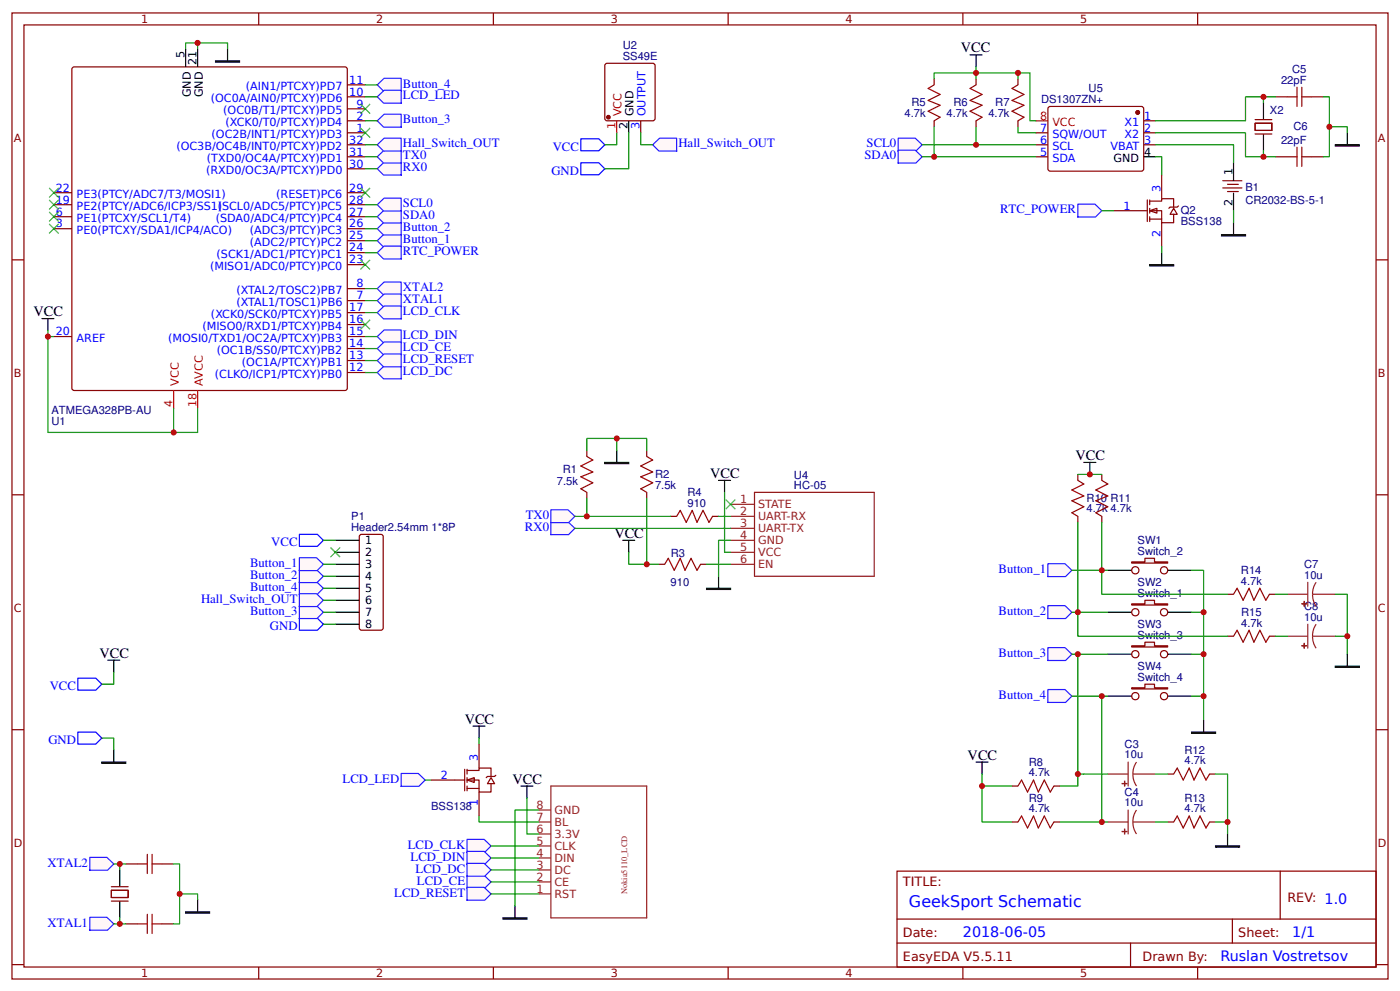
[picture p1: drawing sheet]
<svg xmlns="http://www.w3.org/2000/svg" width="309mm" height="219mm" viewBox="0 0 309 219" stroke-linecap="round" stroke-linejoin="round" font-family="sans-serif">
<g fill="none" stroke="#800" stroke-width=".26">
<path d="M2.6 2.9h304.1v213.2h-304.1zM5.3 5.5h298.7v208h-298.7zM57.1 2.9v2.6M76.7 18.7h4M109 2.9v2.6M160.9 2.9v2.6M206.4 17.4v1.3M212.7 2.9v2.6M215.6 17.4v1.3M224.9 17.4v1.3M264.6 2.9v2.6M76.7 29.3h4"/>
<path d="M76.7 26.7h4M76.7 24h4M76.7 21.4h4M76.7 37.3h4M76.7 34.6h4M76.7 32h4M206.4 26.7v1.3M215.6 26.7v1.3M224.9 26.7v1.3M228.9 29.3h2.6M228.9 34.6h2.6M228.9 32h2.6"/>
<path d="M231.6 23.8l.4-.3 20.4 .1 .3 .4-.1 13.5-.5 .3-20.3-.1-.3-.4zM252.7 29.3h2.6M252.7 26.7h2.6M252.7 32h2.6M270.1 39.9h4.3M277.3 27.2h3.7v1.6h-3.7zM277.3 29.6h3.7M277.3 26.4h3.7M281.8 21.4h2.6M281.8 34.6h2.6M289.7 21.4h2.7M289.7 34.6h2.7"/>
<path d="M2.6 57.4h2.7M11.9 50.5h4M11.9 47.8h4M11.9 42.5h4M11.9 45.2h4M76.7 50.5h4M76.7 47.8h4M76.7 42.5h4M76.7 58.4h4M76.7 55.8h4M76.7 53.1h4M76.7 45.2h4"/>
<path d="M270.1 41.5h4.3M271.2 40.7h2.4M271.2 42.3h2.4M304 57.4h2.7M11.9 74.3h4M76.7 66.4h4M76.7 63.7h4M76.7 74.3h4M76.7 79.6h4M76.7 76.9h4M76.7 71.6h4M76.7 69h4"/>
<path d="M76.7 82.2h4M129.6 99.4v1.4M142.9 99.4v1.4M2.6 109.2h2.7M129.6 108.7v1.3M142.9 108.7v1.3M148.2 114h1.3M157.4 114h1.3M238.1 104.7v1.3M238.1 114v1.3M243.4 104.7v1.3M243.4 114v1.3"/>
<path d="M304 109.2h2.7M145.5 124.6h1.3M154.8 124.6h1.3M2.6 161.1h2.7M223.6 173.5h1.3M232.8 173.5h1.4M304 161.1h2.7M24.6 196.5h3.7v1.6h-3.7zM24.6 195.7h3.7M24.6 198.9h3.7M27.8 190.7h2.6M35.7 190.7h2.7"/>
<path d="M198.2 192.3h105.8v21.2h-105.8zM223.6 181.5h1.3M232.8 181.5h1.4M282.8 192.3v10.6M2.6 212.9h2.7M27.8 203.9h2.6M35.7 203.9h2.7M57.1 213.5v2.6M109 213.5v2.6M160.9 213.5v2.6M198.2 202.9h105.8M198.2 208.2h105.8"/>
<path d="M212.7 213.5v2.6M249.8 208.2v5.3M264.6 213.5v2.6M272.3 202.9v5.3M304 212.9h2.7"/>
</g>
<path d="M16.1 14.8h60.1l.5 .2v70.7l-.2 .4-60.1 .1-.5-.3v-70.6z" fill="none" stroke="#840000" stroke-width=".26"/>
<path d="M228.9 26.7h2.6M38.4 86.2v4M43.7 86.2v4" fill="none" stroke="#f00" stroke-width=".26"/>
<g fill="none" stroke="#000" stroke-width=".26">
<path d="M41 10.8v4M43.7 10.8v4M50.3 10.8v2.6M214.3 12.1h2.7M215.6 12.1v2.7M252.7 34.6h2.6M272.5 35.9v4M279.1 22.7v3.7M279.1 29.6v3.7M297.7 29.3v2.7M272.5 42.5v4M272.5 49.2v2.6"/>
<path d="M9.3 70.3h2.6M10.6 70.3v2.7M136.3 99.4v2.7M137.6 119.3h2.6M138.9 119.3v2.6M158.7 106h2.7M160.1 106v2.7M158.7 127.2v2.7M244.7 125.9h5.3M258 125.9h5.3M23.8 145.7h2.7M25.1 145.7v2.7"/>
<path d="M25.1 165.6v2.6M115.1 173.5h2.6M116.4 173.5v2.7M26.5 192v3.7M26.5 198.9v3.7M43.7 198.6v2.7M113.8 200v2.6"/>
</g>
<circle cx="251.4" cy="24.8" r=".4" fill="#800" stroke="#800" stroke-width=".26"/>
<g fill="none" stroke="#8d2323" stroke-width=".26">
<path d="M161.4 116.6h5.3M161.4 114h5.3M161.4 111.3h5.3M161.4 119.3h5.3M166.7 108.7h26.4v18.5h-26.4zM161.4 124.6h5.3M161.4 121.9h5.3M284.4 131.2h4.5M288.9 128.5v5.3M288.9 137.8v5.3M290 131.2l.2 1.4 .6 1.2M290 131.2h5"/>
<path d="M290.8 137.8l-.6 1.3-.2 1.3M290.8 128.5l-.6 1.3-.2 1.4M284.4 140.4h4.5M290 140.4l.2 1.4 .6 1.3M290 140.4h5M119.1 178.8h2.6M121.7 173.5h21.2v29.1h-21.2zM244.7 170.9h4.5M249.2 168.2v5.3M249.2 178.8v5.3M250.3 170.9l.2 1.4 .6 1.2M250.3 170.9h5"/>
<path d="M251.1 178.8l-.6 1.3-.2 1.4M251.1 168.2l-.6 1.3-.2 1.4M119.1 197.3h2.6M119.1 194.7h2.6M119.1 192h2.6M119.1 189.4h2.6M119.1 181.5h2.6M119.1 186.7h2.6M119.1 184.1h2.6M244.7 181.5h4.5M250.3 181.5l.2 1.3 .6 1.3M250.3 181.5h5"/>
</g>
<g fill="none" stroke="#a00000" stroke-width=".26">
<path d="M206.4 18.7l-1.3 .8 2.6 1.3-2.6 1.4 2.6 1-2.6 1.4 2.6 1.3-1.3 .8M215.6 18.7l-1.3 .8 2.7 1.3-2.7 1.4 2.7 1-2.7 1.4 2.7 1.3-1.4 .8M224.9 18.7l-1.3 .8 2.6 1.3-2.6 1.4 2.6 1-2.6 1.4 2.6 1.3-1.3 .8M286.5 19.3v4.2M287.6 19.3v4.2M284.4 34.6h2.1M284.4 21.4h2.1M286.5 32.5v4.2M287.6 34.6h2.1M287.6 32.5v4.2M287.6 21.4h2.1M129.6 100.8l1.4 .7-2.7 1.4 2.7 1.3-2.7 1.1 2.7 1.3-2.7 1.3 1.3 .8"/>
<path d="M142.9 100.8l1.3 .7-2.6 1.4 2.6 1.3-2.6 1.1 2.6 1.3-2.6 1.3 1.3 .8M149.5 114l.8-1.3 1.3 2.6 1.3-2.6 1.1 2.6 1.3-2.6 1.3 2.6 .8-1.3M238.1 106l1.3 .8-2.6 1.4 2.6 1.3-2.6 1 2.6 1.4-2.6 1.3 1.3 .8M243.4 106l1.3 .8-2.6 1.4 2.6 1.3-2.6 1 2.6 1.4-2.6 1.3 1.3 .8M146.8 124.6l.8-1.4 1.4 2.7 1.3-2.7 1 2.7 1.4-2.7 1.3 2.7 .8-1.3M224.9 173.5l.8-1.3 1.3 2.6 1.3-2.6 1.1 2.6 1.3-2.6 1.3 2.6 .8-1.3M30.4 190.7h2.1M32.5 188.6v4.2M33.6 188.6v4.2M33.6 190.7h2.1M224.9 181.5l.8-1.4 1.3 2.7 1.3-2.7 1.1 2.7 1.3-2.7 1.3 2.7 .8-1.3M30.4 203.9h2.1"/>
<path d="M32.5 201.8v4.3M33.6 201.8v4.3M33.6 203.9h2.1"/>
</g>
<g fill="#8d2323" stroke="#8d2323" stroke-width=".26">
<path d="M248.4 183l.1 1.1z"/>
<path d="M247.9 183.5l1.1 .1z"/>
<path d="M248.4 172.5l.1 1z"/>
<path d="M247.9 173h1.1z"/>
<path d="M288.1 142l.1 1.1z"/>
<path d="M287.6 142.5l1.1 .1z"/>
<path d="M288.1 132.8l.1 1z"/>
<path d="M287.6 133.3h1.1z"/>
</g>
<path d="M47.6 13.4h5.3v.3h-5.3zM295 32h5.3v.2h-5.3zM269.9 51.8h5.3v.3h-5.3zM133.6 102.1h5.3v.2h-5.3zM156.1 129.9h5.3v.2h-5.3zM22.5 168.2h5.3v.3h-5.3zM41 201.3h5.3v.3h-5.3zM111.1 202.6h5.3v.3h-5.3z" fill="#000" stroke="#000" stroke-width=".26"/>
<g fill="none" stroke="#080" stroke-width=".26">
<path d="M43.7 10.8v-1.3h6.6v1.3M43.7 9.5h-2.7v1.3M206.4 17.4v-1.3h9.2v1.3M215.6 14.8v1.3h9.3v1.3M224.9 16.1h2.6v10.6h1.4M206.4 28v6.6h22.5M215.6 28v4h13.3M224.9 28v1.3h4M255.3 32h17.2v3.9M279.1 33.3v1.3h2.7M281.8 21.4h-2.7v1.3M292.4 21.4h1.3v13.2h-1.3"/>
<path d="M293.7 28h4v1.3M10.6 73v1.3h1.3M10.6 74.3v21.2h27.8v-5.3M43.7 90.2v5.3h-5.3M129.6 99.4v-2.6h13.3v2.6M129.6 110v4h18.6M142.9 110v14.6h2.6M158.7 114h2.7M160.1 108.7v13.2h1.3M161.4 119.3h-2.7v7.9M156.1 124.6h5.3M116.4 176.2v7.9h2.7"/>
<path d="M119.1 178.8h-5.3v21.2M27.8 190.7h-1.3v1.3M38.4 190.7h1.3v13.2h-1.3M39.7 197.3h4v1.3M26.5 202.6v1.3h1.3"/>
</g>
<g fill="#000" stroke="#3c3" stroke-width=".26">
<path d="M10.8 46.8l2.2 2.1zM13 46.8l-2.2 2.1z"/>
<path d="M10.8 49.4l2.2 2.1zM13 49.4l-2.2 2.1z"/>
<path d="M10.8 44.1l2.2 2.1zM13 44.1l-2.2 2.1z"/>
<path d="M10.8 41.5l2.2 2.1zM13 41.5l-2.2 2.1z"/>
<path d="M160.3 110.3l2.2 2.1zM162.5 110.3l-2.2 2.1z"/>
</g>
<path d="M250 124h2.9v-.8h2.2v.8h2.9v.3h-8z" fill="#efefef" stroke="#800" stroke-width=".26"/>
<g fill="none" stroke="#800" stroke-width=".26">
<circle cx="250.8" cy="125.9" r=".8"/>
<circle cx="257.2" cy="125.9" r=".8"/>
</g>
<path d="M244.7 135.1h5.3M258 135.1h5.3" fill="none" stroke="#000" stroke-width=".26"/>
<path d="M250 133.3h2.9v-.8h2.2v.8h2.9v.3h-8z" fill="#efefef" stroke="#800" stroke-width=".26"/>
<g fill="none" stroke="#800" stroke-width=".26">
<circle cx="250.8" cy="135.1" r=".8"/>
<circle cx="257.2" cy="135.1" r=".8"/>
</g>
<path d="M244.7 144.4h5.3M258 144.4h5.3" fill="none" stroke="#000" stroke-width=".26"/>
<path d="M250 142.6h2.9v-.8h2.2v.8h2.9v.2h-8z" fill="#efefef" stroke="#800" stroke-width=".26"/>
<g fill="none" stroke="#800" stroke-width=".26">
<circle cx="250.8" cy="144.4" r=".8"/>
<circle cx="257.2" cy="144.4" r=".8"/>
</g>
<path d="M244.7 153.7h5.3M258 153.7h5.3" fill="none" stroke="#000" stroke-width=".26"/>
<path d="M250 151.8h2.9v-.8h2.2v.8h2.9v.3h-8z" fill="#efefef" stroke="#800" stroke-width=".26"/>
<g fill="none" stroke="#800" stroke-width=".26">
<path d="M133.7 14.2l.4-.2h10.1l.5 .2v11.9l-.2 .5-10.4 .1-.4-.3zM141.6 26.7v2.6M271.2 131.2h1.3M280.5 131.2h1.3M271.2 140.4h1.3M280.5 140.4h1.3M258 170.9h1.3M267.2 170.9h1.4M258 181.5h1.3M267.2 181.5h1.4"/>
<circle cx="250.8" cy="153.7" r=".8"/>
<circle cx="257.2" cy="153.7" r=".8"/>
</g>
<path d="M295 147.1h5.3v.2h-5.3zM263.3 161.6h5.3v.3h-5.3zM268.6 186.7h5.2v.3h-5.2z" fill="#000" stroke="#000" stroke-width=".26"/>
<path d="M138.9 26.7v2.6M239.4 102.1h2.7M240.8 102.1v2.6M265.9 159v2.6M297.7 144.4v2.7M215.6 168.2h2.7M217 168.2v2.7M271.2 184.1v2.6" fill="none" stroke="#000" stroke-width=".26"/>
<g fill="none" stroke="#080" stroke-width=".26">
<path d="M238.1 104.7h5.3M263.3 125.9h2.6v33.1M263.3 135.1h2.6M281.8 131.2h2.6M295 131.2h2.7v13.2M263.3 144.4h2.6M263.3 153.7h2.6M281.8 140.4h2.6M295 140.4h2.7M217 170.9v2.6h6.6M217 173.5v8h6.6M255.3 170.9h2.7"/>
<path d="M268.6 170.9h2.6v10.6M255.3 181.5h2.7M268.6 181.5h2.6v2.6"/>
</g>
<path d="M272.5 131.2l.8-1.3 1.3 2.6 1.4-2.6 1 2.6 1.3-2.6 1.4 2.6 .8-1.3M272.5 140.4l.8-1.3 1.3 2.7 1.4-2.7 1 2.7 1.3-2.7 1.4 2.7 .8-1.4M259.3 170.9l.8-1.4 1.3 2.7 1.3-2.7 1.1 2.7 1.3-2.7 1.3 2.7 .8-1.3M259.3 181.5l.8-1.4 1.3 2.7 1.3-2.7 1.1 2.7 1.3-2.7 1.3 2.7 .8-1.3" fill="none" stroke="#a00000" stroke-width=".26"/>
<circle cx="134.4" cy="25.9" r=".4" fill="#800" stroke="#800" stroke-width=".26"/>
<path d="M136.3 26.7v2.6" fill="none" stroke="#f00" stroke-width=".26"/>
<g fill="#fefefe" stroke="#800" stroke-width=".26">
<path d="M259.3 46l.8 1.3h-1.6z"/>
<path d="M254 46.5l1.6-.5v1z"/>
</g>
<path d="M256.6 38.6v5.3M246.1 46.5h7.4M253.5 44.1v4.8M254 44.4h2.6v-.5h2.7v1.8M254 46.5h2.6v2.7h2.7v-1.9M254 48.4h2.6M254 44.1v1.1M254 46v1M254 47.8v1.1M256.6 49.2v5.3M260.3 45.5l-.2 .2h-1.6l-.3 .3" fill="none" stroke="#800" stroke-width=".26"/>
<g fill="#fefefe" stroke="#800" stroke-width=".26">
<path d="M108.5 171.7l.8 1.3h-1.6z"/>
<path d="M103.2 172.2l1.6-.5v1z"/>
</g>
<path d="M95.2 172.2h7.5M102.7 169.8v4.8M103.2 170.1h2.6v-.6h2.7v1.9M103.2 172.2h2.6v2.6h2.7v-1.8M103.2 174h2.6M103.2 169.8v1.1M103.2 171.7v1M103.2 173.5v1.1M105.8 164.3v5.2M105.8 174.8v5.3M109.5 171.1l-.2 .3h-1.6l-.3 .3" fill="none" stroke="#800" stroke-width=".26"/>
<path d="M255.3 34.6h1.3v4M256.6 54.5v1.3M272.5 46.5v2.7M105.8 162.9v1.4M105.8 180.1v1.4h13.3" fill="none" stroke="#080" stroke-width=".26"/>
<path d="M254 58.4h5.3v.3h-5.3z" fill="#000" stroke="#000" stroke-width=".26"/>
<path d="M256.6 55.8v2.6M104.5 160.3h2.7M105.8 160.3v2.6" fill="none" stroke="#000" stroke-width=".26"/>
<g fill="#000" stroke="#3c3" stroke-width=".26">
<path d="M79.6 23l2.2 2.1zM79.6 25.1l2.2-2.1z"/>
<path d="M79.6 28.3l2.2 2.1zM81.8 28.3l-2.2 2.1z"/>
<path d="M79.6 41.5l2.2 2.1zM79.6 43.6l2.2-2.1z"/>
<path d="M79.6 57.4l2.2 2.1zM81.8 57.4l-2.2 2.1z"/>
<path d="M79.6 70.6l2.2 2.1zM79.6 72.7l2.2-2.1z"/>
</g>
<g fill="#fff7f8" stroke="#430aff" stroke-width=".26">
<path d="M83.3 53.1l1.6-1.4h3.7l.1 2.8h-4z"/>
<path d="M83.3 50.5l1.6-1.5h3.7l.1 2.9h-4z"/>
<path d="M83.3 26.7l1.6-1.5h3.7l.1 2.9h-4z"/>
<path d="M83.3 18.7l1.6-1.4h3.7l.1 2.8h-4z"/>
</g>
<path d="M80.7 26.7h2.6M80.7 53.1h2.6M80.7 50.5h2.6" fill="none" stroke="#080" stroke-width=".26"/>
<g fill="#fff7f8" stroke="#430aff" stroke-width=".26">
<path d="M231.5 152.2h3.8l1.5 1.5-1.4 1.4h-4z"/>
<path d="M231.5 143h3.8l1.5 1.4-1.4 1.4h-4z"/>
<path d="M231.5 133.7h3.8l1.5 1.4-1.4 1.4h-4z"/>
<path d="M231.5 124.4h3.8l1.5 1.5-1.4 1.4h-4z"/>
</g>
<path d="M80.7 18.7h2.6M238.1 115.3v25.1h33.1M243.4 115.3v15.9h27.8M236.8 135.1h7.9M236.8 125.9h7.9M236.8 144.4h7.9M236.8 153.7h6.6M238.1 144.4v29.1h-3.9M244.7 153.7h-1.3v27.8M238.1 170.9h6.6M234.2 181.5h10.5" fill="none" stroke="#080" stroke-width=".26"/>
<path d="M83.3 21.4l1.6-1.5h3.7l.1 2.9h-4z" fill="#fff7f8" stroke="#430aff" stroke-width=".26"/>
<path d="M80.7 21.4h2.6" fill="none" stroke="#080" stroke-width=".26"/>
<path d="M88.6 170.7h3.8l1.5 1.5-1.4 1.4h-3.9z" fill="#fff7f8" stroke="#430aff" stroke-width=".26"/>
<path d="M93.9 172.2h1.3" fill="none" stroke="#080" stroke-width=".26"/>
<path d="M19.8 189.3h3.8l1.5 1.4-1.4 1.4h-3.9z" fill="#fff7f8" stroke="#430aff" stroke-width=".26"/>
<path d="M25.1 190.7h1.4" fill="none" stroke="#080" stroke-width=".26"/>
<path d="M19.8 202.5h3.8l1.5 1.4-1.4 1.4h-3.9z" fill="#fff7f8" stroke="#430aff" stroke-width=".26"/>
<path d="M25.1 203.9h1.4" fill="none" stroke="#080" stroke-width=".26"/>
<g fill="#fff7f8" stroke="#430aff" stroke-width=".26">
<path d="M83.3 63.7l1.6-1.4h3.7l.1 2.8h-4z"/>
<path d="M83.3 66.4l1.6-1.5h3.7l.1 2.8h-4z"/>
</g>
<path d="M80.7 63.7h2.6M80.7 66.4h2.6" fill="none" stroke="#080" stroke-width=".26"/>
<g fill="#fff7f8" stroke="#430aff" stroke-width=".26">
<path d="M83.3 69l1.6-1.5h3.7l.1 2.9h-4z"/>
<path d="M83.3 82.2l1.6-1.4h3.7l.1 2.8h-4z"/>
<path d="M83.3 74.3l1.6-1.5h3.7l.1 2.9h-4z"/>
<path d="M83.3 76.9l1.6-1.4h3.7l.1 2.8h-4z"/>
<path d="M83.3 79.6l1.6-1.5h3.7l.1 2.9h-4z"/>
</g>
<path d="M80.7 69h2.6" fill="none" stroke="#080" stroke-width=".26"/>
<path d="M103.2 185.3h3.8l1.5 1.4-1.4 1.4h-4z" fill="#fff7f8" stroke="#430aff" stroke-width=".26"/>
<path d="M80.7 74.3h2.6" fill="none" stroke="#080" stroke-width=".26"/>
<path d="M103.2 187.9h3.8l1.5 1.5-1.4 1.4h-4z" fill="#fff7f8" stroke="#430aff" stroke-width=".26"/>
<path d="M80.7 76.9h2.6" fill="none" stroke="#080" stroke-width=".26"/>
<path d="M103.2 193.2h3.8l1.5 1.5-1.4 1.4h-4z" fill="#fff7f8" stroke="#430aff" stroke-width=".26"/>
<path d="M80.7 82.2h2.6" fill="none" stroke="#080" stroke-width=".26"/>
<path d="M103.2 190.6h3.8l1.5 1.4-1.4 1.4h-4z" fill="#fff7f8" stroke="#430aff" stroke-width=".26"/>
<path d="M80.7 79.6h2.6" fill="none" stroke="#080" stroke-width=".26"/>
<path d="M103.2 195.9h3.8l1.5 1.4-1.4 1.4h-4z" fill="#fff7f8" stroke="#430aff" stroke-width=".26"/>
<path d="M108.5 186.7h10.6M108.5 189.4h10.6M108.5 192h10.6M108.5 194.7h10.6M108.5 197.3h10.6" fill="none" stroke="#080" stroke-width=".26"/>
<path d="M83.3 55.8l1.6-1.5h3.7l.1 2.9h-4z" fill="#fff7f8" stroke="#430aff" stroke-width=".26"/>
<path d="M80.7 55.8h2.6" fill="none" stroke="#080" stroke-width=".26"/>
<path d="M238.1 45.1h3.8l1.5 1.4-1.4 1.4h-3.9z" fill="#fff7f8" stroke="#430aff" stroke-width=".26"/>
<path d="M243.4 46.5h2.7" fill="none" stroke="#080" stroke-width=".26"/>
<g fill="#fff7f8" stroke="#430aff" stroke-width=".26">
<path d="M83.3 47.8l1.6-1.4h3.7l.1 2.8h-4z"/>
<path d="M83.3 45.2l1.6-1.5h3.7l.1 2.9h-4z"/>
</g>
<path d="M80.7 47.8h2.6M80.7 45.2h2.6" fill="none" stroke="#080" stroke-width=".26"/>
<g fill="#fff7f8" stroke="#430aff" stroke-width=".26">
<path d="M198.4 30.5h3.8l1.5 1.5-1.4 1.4h-3.9z"/>
<path d="M198.4 33.2h3.8l1.5 1.4-1.4 1.4h-3.9z"/>
</g>
<path d="M203.7 34.6h2.7M203.7 32h11.9" fill="none" stroke="#080" stroke-width=".26"/>
<g fill="#fff7f8" stroke="#430aff" stroke-width=".26">
<path d="M83.3 37.3l1.6-1.5h3.7l.1 2.8h-4z"/>
<path d="M83.3 34.6l1.6-1.4h3.7l.1 2.8h-4z"/>
</g>
<path d="M80.7 37.3h2.6" fill="none" stroke="#080" stroke-width=".26"/>
<path d="M121.7 115.2h3.8l1.5 1.4-1.4 1.4h-4z" fill="#fff7f8" stroke="#430aff" stroke-width=".26"/>
<path d="M80.7 34.6h2.6M136.3 96.8v2.6M127 116.6h34.4M138.9 121.9v2.7h4" fill="none" stroke="#080" stroke-width=".26"/>
<path d="M121.7 112.5h3.8l1.5 1.5-1.4 1.4h-4z" fill="#fff7f8" stroke="#430aff" stroke-width=".26"/>
<path d="M127 114h2.6" fill="none" stroke="#080" stroke-width=".26"/>
<path d="M83.3 32l1.6-1.5h3.7l.1 2.9h-4z" fill="#fff7f8" stroke="#430aff" stroke-width=".26"/>
<path d="M80.7 32h2.6" fill="none" stroke="#080" stroke-width=".26"/>
<path d="M144.2 32l1.5-1.5h3.8l.1 2.9h-4z" fill="#fff7f8" stroke="#430aff" stroke-width=".26"/>
<path d="M136.3 29.3v2.7h-2.7M138.9 29.3v8h-5.3M141.6 29.3v2.7h2.6M255.3 29.3h19.9v5.3h3.9M279.1 21.4h-3.9v5.3h-19.9M25.1 148.4v2.6h-2.6M22.5 162.9h2.6v2.7" fill="none" stroke="#080" stroke-width=".26"/>
<path d="M128.3 30.6h4l1.3 1.4-1.3 1.3h-4zM128.3 35.9h4l1.3 1.4-1.3 1.3h-4zM66.1 118h4l1.3 1.3-1.3 1.3h-4zM66.1 136.5h4l1.3 1.3-1.3 1.3h-4zM17.2 149.7h4l1.3 1.3-1.3 1.3h-4zM17.2 161.6h4l1.3 1.3-1.3 1.4h-4z" fill="none" stroke="#00f" stroke-width=".26"/>
<g fill="#fff7f8" stroke="#430aff" stroke-width=".26">
<path d="M66.1 128.4h3.8l1.5 1.5-1.4 1.3h-3.9z"/>
<path d="M66.1 133.7h3.8l1.5 1.4-1.4 1.4h-3.9z"/>
<path d="M66.1 125.8h3.8l1.5 1.4-1.4 1.4h-3.9z"/>
<path d="M66.1 123.1h3.8l1.5 1.5-1.4 1.4h-3.9z"/>
</g>
<path d="M79.6 118h4.5l.5 .2 .1 .3v20.1l-.3 .4-.3 .1h-4.2l-.3-.1-.2-.4v-20.1z" fill="none" stroke="#800" stroke-width=".26"/>
<path d="M74.1 119.3h5.3M74.1 121.9h5.3M74.1 124.6h5.3M74.1 127.2h5.3M74.1 129.9h5.3M74.1 132.5h5.3M74.1 135.1h5.3M74.1 137.8h5.3" fill="none" stroke="#000" stroke-width=".26"/>
<path d="M71.4 119.3h2.7M71.4 124.6h2.7M71.4 127.2h2.7" fill="none" stroke="#080" stroke-width=".26"/>
<path d="M66.1 131h3.8l1.5 1.5-1.4 1.4h-3.9z" fill="#fff7f8" stroke="#430aff" stroke-width=".26"/>
<path d="M71.4 135.1h2.7M71.4 132.5h2.7M71.4 129.9h2.7M71.4 137.8h2.7" fill="none" stroke="#080" stroke-width=".26"/>
<path d="M73 120.9l2.1 2.1zM75.1 120.9l-2.1 2.1z" fill="#000" stroke="#3c3" stroke-width=".26"/>
<g fill="#c00">
<circle cx="279.1" cy="34.6" r=".66"/>
<circle cx="279.1" cy="21.4" r=".66"/>
<circle cx="136.3" cy="96.8" r=".66"/>
<circle cx="206.4" cy="34.6" r=".66"/>
<circle cx="224.9" cy="16.1" r=".66"/>
<circle cx="293.7" cy="28" r=".66"/>
<circle cx="26.5" cy="190.7" r=".66"/>
<circle cx="238.1" cy="135.1" r=".66"/>
<circle cx="243.4" cy="181.5" r=".66"/>
<circle cx="238.1" cy="170.9" r=".66"/>
<circle cx="240.8" cy="104.7" r=".66"/>
<circle cx="271.2" cy="181.5" r=".66"/>
<circle cx="217" cy="173.5" r=".66"/>
<circle cx="265.9" cy="144.4" r=".66"/>
<circle cx="43.7" cy="9.5" r=".66"/>
<circle cx="38.4" cy="95.5" r=".66"/>
<circle cx="215.6" cy="16.1" r=".66"/>
<circle cx="10.6" cy="74.3" r=".66"/>
<circle cx="265.9" cy="135.1" r=".66"/>
<circle cx="265.9" cy="153.7" r=".66"/>
<circle cx="297.7" cy="140.4" r=".66"/>
<circle cx="238.1" cy="144.4" r=".66"/>
<circle cx="243.4" cy="153.7" r=".66"/>
<circle cx="243.4" cy="125.9" r=".66"/>
<circle cx="26.5" cy="203.9" r=".66"/>
<circle cx="39.7" cy="197.3" r=".66"/>
<circle cx="215.6" cy="32" r=".66"/>
<circle cx="142.9" cy="124.6" r=".66"/>
<circle cx="129.6" cy="114" r=".66"/>
</g>
<text font-size="3.5" fill="#00f" x="200.8" y="200.2">GeekSport Schematic</text>
<g font-size="3.2">
<text x="212.3" y="11.6">VCC</text>
<text x="7.4" y="69.8">VCC</text>
<text x="237.6" y="101.5">VCC</text>
<text x="156.9" y="105.5">VCC</text>
<text x="135.7" y="118.7">VCC</text>
<text x="22" y="145.2">VCC</text>
<text x="102.7" y="159.8">VCC</text>
<text x="213.8" y="167.7">VCC</text>
<text x="113.2" y="173">VCC</text>
</g>
<g font-size="3.2" fill="#00f">
<text x="212.7" y="206.9">2018-06-05</text>
<text x="285.5" y="206.9">1/1</text>
<text x="269.6" y="212.1">Ruslan Vostretsov</text>
</g>
<g font-size="2.8" fill="#00f">
<text x="89" y="19.3">Button_4</text>
<text x="89" y="22">LCD_LED</text>
<text x="89" y="27.3">Button_3</text>
<text x="89" y="35.2">TX0</text>
<text x="89" y="32.5">Hall_Switch_OUT</text>
<text x="122.1" y="33.3">VCC</text>
<text x="149.9" y="32.5">Hall_Switch_OUT</text>
<text x="191" y="35.2">SDA0</text>
<text x="191.4" y="32.5">SCL0</text>
<text x="89" y="37.8">RX0</text>
<text x="121.8" y="38.6">GND</text>
<text x="89" y="45.8">SCL0</text>
<text x="220.9" y="47.1">RTC_POWER</text>
<text x="89" y="53.7">Button_1</text>
<text x="89" y="51.1">Button_2</text>
<text x="89" y="48.4">SDA0</text>
<text x="89" y="56.4">RTC_POWER</text>
<text x="89" y="64.3">XTAL2</text>
<text x="89" y="66.9">XTAL1</text>
<text x="89" y="69.6">LCD_CLK</text>
<text x="89" y="74.9">LCD_DIN</text>
<text x="89" y="77.5">LCD_CE</text>
<text x="89" y="82.8">LCD_DC</text>
<text x="89" y="80.2">LCD_RESET</text>
<text x="116" y="117.2">RX0</text>
<text x="116.1" y="114.6">TX0</text>
<text x="55.2" y="125.1">Button_1</text>
<text x="59.9" y="120.6">VCC</text>
<text x="55.2" y="130.4">Button_4</text>
<text x="55.2" y="127.8">Button_2</text>
<text x="220.6" y="126.5">Button_1</text>
<text x="44.4" y="133.1">Hall_Switch_OUT</text>
<text x="55.2" y="135.7">Button_3</text>
<text x="220.6" y="135.7">Button_2</text>
<text x="59.6" y="139.1">GND</text>
<text x="220.6" y="145">Button_3</text>
<text x="11" y="152.3">VCC</text>
<text x="220.6" y="154.3">Button_4</text>
<text x="10.7" y="164.3">GND</text>
<text x="75.7" y="172.8">LCD_LED</text>
<text x="10.5" y="191.3">XTAL2</text>
<text x="90.1" y="187.3">LCD_CLK</text>
<text x="90.7" y="190">LCD_DIN</text>
<text x="87.1" y="197.9">LCD_RESET</text>
<text x="91.8" y="192.6">LCD_DC</text>
<text x="92.1" y="195.3">LCD_CE</text>
<text x="10.5" y="204.5">XTAL1</text>
</g>
<g font-size="2.8" fill="#800">
<text x="199.5" y="195.5">TITLE:</text>
<text x="284.4" y="199.2">REV: 1.0</text>
<text x="199.5" y="206.9">Date:</text>
<text x="273.6" y="206.9">Sheet:</text>
<text x="199.5" y="212.1">EasyEDA V5.5.11</text>
<text x="252.4" y="212.1">Drawn By:</text>
</g>
<g font-size="2.5" fill="#800">
<text x="31.2" y="5.1">1</text>
<text x="83.1" y="5.1">2</text>
<text x="134.9" y="5.1">3</text>
<text x="186.8" y="5.1">4</text>
<text x="238.7" y="5.1">5</text>
<text x="3" y="31.4">A</text>
<text x="304.4" y="31.4">A</text>
<text x="3" y="83.3">B</text>
<text x="304.4" y="83.3">B</text>
<text x="3" y="135.1">C</text>
<text x="304.4" y="135.1">C</text>
<text x="3" y="187">D</text>
<text x="304.4" y="187">D</text>
<text x="31.2" y="215.7">1</text>
<text x="83.1" y="215.7">2</text>
<text x="134.9" y="215.7">3</text>
<text x="186.8" y="215.7">4</text>
<text x="238.7" y="215.7">5</text>
</g>
<g font-size="2.5" fill="#000080">
<text x="137.6" y="10.8">U2</text>
<text x="137.6" y="13.2">SS49E</text>
<text x="285.5" y="16.1">C5</text>
<text x="201.4" y="23.5">R5</text>
<text x="210.6" y="23.5">R6</text>
<text x="219.9" y="23.5">R7</text>
<text x="230" y="22.7">DS1307ZN+</text>
<text x="240.5" y="20.3">U5</text>
<text x="283" y="18.5">22pF</text>
<text x="199.9" y="25.9">4.7k</text>
<text x="209.1" y="25.9">4.7k</text>
<text x="218.4" y="25.9">4.7k</text>
<text x="280.6" y="25.2">X2</text>
<text x="285.7" y="28.8">C6</text>
<text x="283" y="31.7">22pF</text>
<text x="260.9" y="47.3">Q2</text>
<text x="275.1" y="45.1">CR2032-BS-5-1</text>
<text x="275.2" y="42.2">B1</text>
<text x="260.9" y="49.7">BSS138</text>
<text x="11.4" y="91.5">ATMEGA328PB-AU</text>
<text x="11.4" y="93.9">U1</text>
<text x="123" y="107">7.5k</text>
<text x="124.4" y="104.3">R1</text>
<text x="144.7" y="108">7.5k</text>
<text x="144.7" y="105.6">R2</text>
<text x="175.4" y="107.9">HC-05</text>
<text x="175.4" y="105.7">U4</text>
<text x="151.9" y="111.9">910</text>
<text x="151.9" y="109.5">R4</text>
<text x="240.1" y="113.1">4.7k 4.7k</text>
<text x="240.1" y="110.9">R10 R11</text>
<text x="77.6" y="117.2">Header2.54mm 1*8P</text>
<text x="77.6" y="114.7">P1</text>
<text x="148.2" y="122.8">R3</text>
<text x="251.3" y="122.4">Switch_2</text>
<text x="251.3" y="120.1">SW1</text>
<text x="288.1" y="125.4">C7</text>
<text x="148.2" y="129.5">910</text>
<text x="251.3" y="131.7">Switch_1</text>
<text x="251.3" y="129.3">SW2</text>
<text x="274.2" y="129.1">4.7k</text>
<text x="274.2" y="126.7">R14</text>
<text x="288.1" y="127.7">10u</text>
<text x="274.2" y="135.9">R15</text>
<text x="288.1" y="137">10u</text>
<text x="288.1" y="134.6">C8</text>
<text x="251.3" y="141">Switch_3</text>
<text x="251.3" y="138.6">SW3</text>
<text x="274.2" y="138.3">4.7k</text>
<text x="251.3" y="147.8">SW4</text>
<text x="251.3" y="150.2">Switch_4</text>
<text x="248.5" y="167.4">10u</text>
<text x="248.5" y="165">C3</text>
<text x="261.7" y="166.4">R12</text>
<text x="227.3" y="171.4">4.7k</text>
<text x="227.3" y="169">R8</text>
<text x="261.7" y="168.8">4.7k</text>
<text x="95.2" y="178.7">BSS138</text>
<text x="227.3" y="179.3">4.7k</text>
<text x="227.3" y="177">R9</text>
<text x="248.5" y="178">10u</text>
<text x="248.5" y="175.6">C4</text>
<text x="261.7" y="179.3">4.7k</text>
<text x="261.7" y="177">R13</text>
</g>
<g font-size="2.5">
<text x="40.7" y="12.8" transform="rotate(-90 40.7 12.8)">5</text>
<text x="43.4" y="14.3" transform="rotate(-90 43.4 14.3)">21</text>
<text x="42.1" y="21.5" transform="rotate(-90 42.1 21.5)">GND</text>
<text x="44.8" y="21.5" transform="rotate(-90 44.8 21.5)">GND</text>
<text x="138.6" y="28.4" transform="rotate(-90 138.6 28.4)">2</text>
<text x="140" y="25.7" transform="rotate(-90 140 25.7)">GND</text>
<text x="246" y="35.7">GND</text>
<text x="252.8" y="34.3">4</text>
<text x="272.3" y="38.6" transform="rotate(-90 272.3 38.6)">1</text>
<text x="272.3" y="45.4" transform="rotate(-90 272.3 45.4)">2</text>
<text x="80.7" y="120.1">1</text>
<text x="80.7" y="122.7">2</text>
<text x="80.7" y="125.4">3</text>
<text x="80.7" y="128">4</text>
<text x="80.7" y="130.7">5</text>
<text x="80.7" y="133.3">6</text>
<text x="80.7" y="135.9">7</text>
<text x="80.7" y="138.6">8</text>
</g>
<g font-size="2.5" fill="#00f">
<text x="46.6" y="22.5">(OC0A/AIN0/PTCXY)PD6</text>
<text x="54.3" y="19.9">(AIN1/PTCXY)PD7</text>
<text x="77.2" y="21.1">10</text>
<text x="77.2" y="18.5">11</text>
<text x="78.7" y="23.8">9</text>
<text x="49.3" y="25.1">(OC0B/T1/PTCXY)PD5</text>
<text x="49.8" y="27.8">(XCK0/T0/PTCXY)PD4</text>
<text x="78.7" y="29.1">1</text>
<text x="78.7" y="26.4">2</text>
<text x="141.3" y="28.4" transform="rotate(-90 141.3 28.4)">3</text>
<text x="142.6" y="25.7" transform="rotate(-90 142.6 25.7)">OUTPUT</text>
<text x="229.8" y="29.1">7</text>
<text x="248.4" y="27.7">X1</text>
<text x="252.8" y="26.4">1</text>
<text x="252.8" y="29.1">2</text>
<text x="39" y="33.1">(OC3B/OC4B/INT0/PTCXY)PD2</text>
<text x="45.7" y="35.7">(TXD0/OC4A/PTCXY)PD1</text>
<text x="46.7" y="30.4">(OC2B/INT1/PTCXY)PD3</text>
<text x="77.2" y="34.3">31</text>
<text x="77.2" y="31.7">32</text>
<text x="229.8" y="34.3">5</text>
<text x="229.8" y="31.7">6</text>
<text x="232.5" y="35.7">SDA</text>
<text x="232.5" y="33">SCL</text>
<text x="232.5" y="30.4">SQW/OUT</text>
<text x="245.3" y="33">VBAT</text>
<text x="248.4" y="30.4">X2</text>
<text x="252.8" y="31.7">3</text>
<text x="45.5" y="38.4">(RXD0/OC3A/PTCXY)PD0</text>
<text x="77.2" y="37">30</text>
<text x="12.3" y="47.6">6</text>
<text x="12.3" y="42.3">22</text>
<text x="12.3" y="44.9">19</text>
<text x="16.9" y="43.7">PE3(PTCY/ADC7/T3/MOSI1)</text>
<text x="16.9" y="46.3">PE2(PTCY/ADC6/ICP3/SS1)(SCL0/ADC5/PTCY)PC5</text>
<text x="61" y="43.7">(RESET)PC6</text>
<text x="77.2" y="47.6">27</text>
<text x="77.2" y="44.9">28</text>
<text x="77.2" y="42.3">29</text>
<text x="248.2" y="46.2">1</text>
<text x="256.4" y="42.3" transform="rotate(-90 256.4 42.3)">3</text>
<text x="12.3" y="50.2">3</text>
<text x="16.9" y="51.6">PE0(PTCXY/SDA1/ICP4/ACO)</text>
<text x="16.9" y="49">PE1(PTCXY/SCL1/T4)</text>
<text x="47.7" y="49">(SDA0/ADC4/PTCY)PC4</text>
<text x="55.2" y="51.6">(ADC3/PTCY)PC3</text>
<text x="77.2" y="52.9">25</text>
<text x="77.2" y="50.2">26</text>
<text x="256.4" y="52.3" transform="rotate(-90 256.4 52.3)">2</text>
<text x="46.4" y="59.5">(MISO1/ADC0/PTCY)PC0</text>
<text x="47.9" y="56.9">(SCK1/ADC1/PTCY)PC1</text>
<text x="55.2" y="54.3">(ADC2/PTCY)PC2</text>
<text x="77.2" y="58.2">23</text>
<text x="77.2" y="55.5">24</text>
<text x="52.2" y="64.8">(XTAL2/TOSC2)PB7</text>
<text x="78.7" y="63.4">8</text>
<text x="46.6" y="70.1">(XCK0/SCK0/PTCXY)PB5</text>
<text x="52.2" y="67.5">(XTAL1/TOSC1)PB6</text>
<text x="77.2" y="71.4">16</text>
<text x="77.2" y="68.7">17</text>
<text x="78.7" y="66.1">7</text>
<text x="12.3" y="74">20</text>
<text x="16.9" y="75.4">AREF</text>
<text x="37.1" y="75.4">(MOSI0/TXD1/OC2A/PTCXY)PB3</text>
<text x="44.7" y="72.8">(MISO0/RXD1/PTCXY)PB4</text>
<text x="77.2" y="76.7">14</text>
<text x="77.2" y="74">15</text>
<text x="47.5" y="83.4">(CLKO/ICP1/PTCXY)PB0</text>
<text x="47.9" y="78.1">(OC1B/SS0/PTCXY)PB2</text>
<text x="53.4" y="80.7">(OC1A/PTCXY)PB1</text>
<text x="77.2" y="82">12</text>
<text x="77.2" y="79.3">13</text>
<text x="105.6" y="168" transform="rotate(-90 105.6 168)">3</text>
<text x="97.4" y="171.9">2</text>
<text x="105.6" y="178" transform="rotate(-90 105.6 178)">1</text>
</g>
<g font-size="2.5" fill="#f00">
<text x="136" y="28.4" transform="rotate(-90 136 28.4)">1</text>
<text x="137.3" y="25.7" transform="rotate(-90 137.3 25.7)">VCC</text>
<text x="229.8" y="26.4">8</text>
<text x="232.5" y="27.7">VCC</text>
<text x="38.1" y="89.8" transform="rotate(-90 38.1 89.8)">4</text>
<text x="39.5" y="85.1" transform="rotate(-90 39.5 85.1)">VCC</text>
<text x="43.4" y="89.8" transform="rotate(-90 43.4 89.8)">18</text>
<text x="44.8" y="85.1" transform="rotate(-90 44.8 85.1)">AVCC</text>
</g>
<g font-size="2.5" fill="#8d2323">
<text x="163.5" y="113.7">2</text>
<text x="163.5" y="111.1">1</text>
<text x="167.5" y="112.1">STATE</text>
<text x="163.5" y="116.4">3</text>
<text x="163.5" y="119">4</text>
<text x="167.5" y="117.4">UART-TX</text>
<text x="167.5" y="114.8">UART-RX</text>
<text x="163.5" y="124.3">6</text>
<text x="163.5" y="121.7">5</text>
<text x="167.5" y="125.4">EN</text>
<text x="167.5" y="122.7">VCC</text>
<text x="167.5" y="120.1">GND</text>
<text x="118.5" y="178.5">8</text>
<text x="122.5" y="179.6">GND</text>
<text x="118.5" y="181.2">7</text>
<text x="118.5" y="183.8">6</text>
<text x="122.5" y="182.2">BL</text>
<text x="122.5" y="184.9">3.3V</text>
<text x="118.5" y="191.8">3</text>
<text x="118.5" y="189.1">4</text>
<text x="118.5" y="186.5">5</text>
<text x="122.5" y="190.2">DIN</text>
<text x="122.5" y="187.5">CLK</text>
<text x="118.5" y="197.1">1</text>
<text x="118.5" y="194.4">2</text>
<text x="122.5" y="195.5">CE</text>
<text x="122.5" y="192.8">DC</text>
<text x="122.5" y="198.1">RST</text>
</g>
<text font-size="1.9" fill="#8d2323" x="138.6" y="197.4" transform="rotate(-90 138.6 197.4)">Nokia5110_LCD</text>
</svg>
